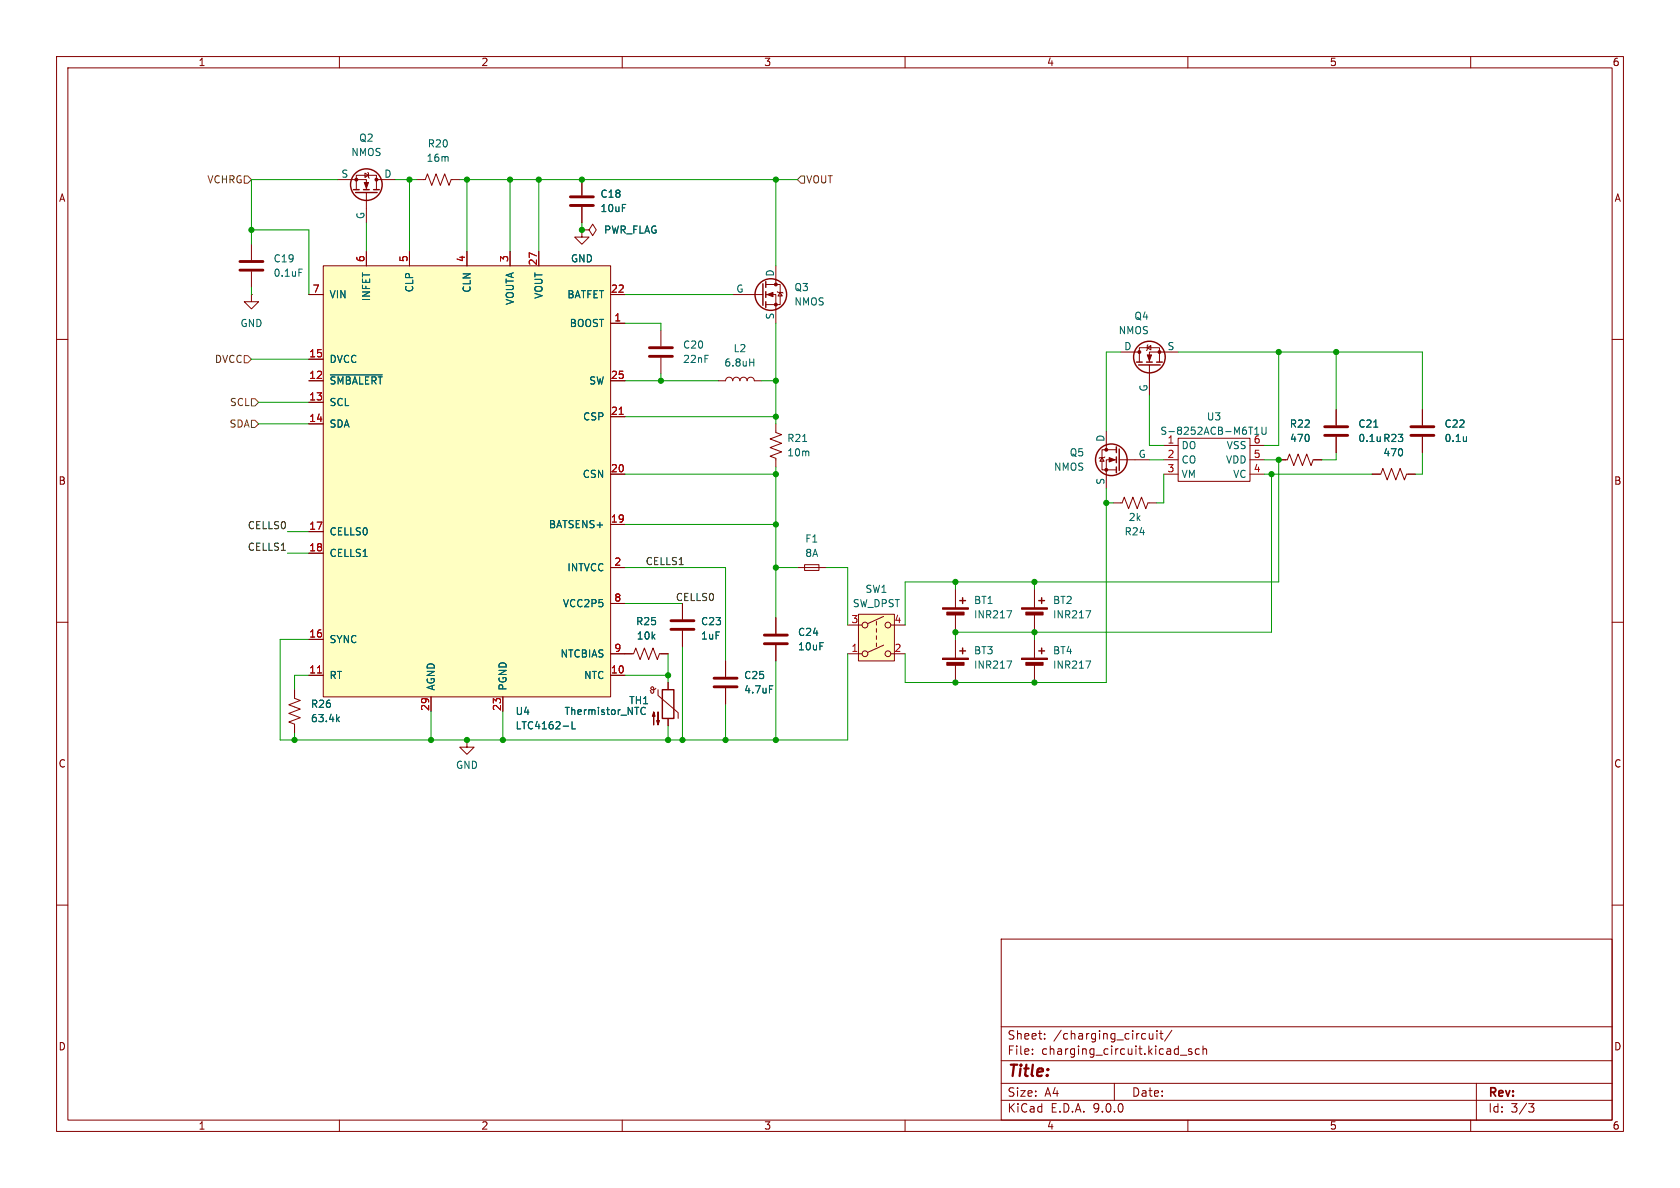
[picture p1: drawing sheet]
<svg xmlns="http://www.w3.org/2000/svg" width="297mm" height="210mm" viewBox="0 0 297 210" stroke-linecap="round" stroke-linejoin="round" font-family="sans-serif">
<g fill="none" stroke="#840000" stroke-width=".18">
<path d="M10 10h277v190h-277zM12 12h273v186h-273zM60 10v2M110 10v2M160 10v2M210 10v2M260 10v2M59.7 31.8h5.1v1.7M63 33.5v-2.5h3.5v2.5M64.5 30.6l.7 .4-.7 .4zM64.8 34v5.4M65 30.5l.2 .1v.8l.1 .1"/>
<path d="M66.5 31.8h3.3M73.7 31.8h1.5l.4-1.1 .7 2.1 .8-2.1 .8 2.1 .7-2.1 .8 2.1 .4-1h1.5M102.9 31.8v2.7M102.9 36.6v2.8M102.9 40.6h1.2l.7-1 .6 1-.6 1.1-.7-1.1M102.9 40.6h.1M116.8 58.4v2.8M129.5 52.1h5.4M135.4 50.3h2.5v3.5h-2.5M135.4 52.1h1.8v5.1M137.2 47v3.3M137.4 51.6l.1 .1h.8l.1 .1"/>
<path d="M137.9 51.7l.4 .6h-.8zM10 60h2M116.8 63.2v2.8M195.6 76.2v3.3M197.4 79.5h-2.6v3.6h2.6M285 60h2M194.8 80.9l.4 .6h-.8zM195.3 80.8l-.1 .1h-.8l-.1 .1M197.4 81.3h-1.8v5.1M197.9 81.3h5.3M10 110h2M120.6 106.7v2.8"/>
<path d="M120.6 111.5v2.8M128.3 116.8v2.8M137.2 109.2v2.8M137.2 114v2.8M182.9 104.1v3.3M182.9 108.5v3.3M182.9 113v3.3M182.9 117.3v3.4M285 110h2M128.3 121.7v2.8M10 160h2M177 166h108v32h-108z"/>
<path d="M285 160h2M60 198v2M110 198v2M160 198v2M177 194.5h108M177 191.5h108M177 187.5h108M177 181.5h108M182.5 186.3v.1M182.5 185.5v.1M184.7 183.6v.1M184.7 182.8v.1"/>
<path d="M197 191.5v3M203.2 182.7v.9l.4 .1 .2-.1M203.8 182.7v1M204.5 182.2v.1M204.5 182.7v1M205 182.7h.6M205.2 182.2v1.3l.4 .2M207.2 182.1l-1.3 2M208.7 186.5h1.1M210 198v2M210.7 185.5l-.4-.1-.2 .2 .1 .2 .5 .2v.3h-.6M212 185.5l-.4-.1-.3 .3v.4l.2 .2h.5"/>
<path d="M212.7 185.5l.2-.1 .3 .1 .1 .9M212.7 184.9v1.5M260 198v2M261 191.5v6.5M270.2 195.1h1l-.5 .6 .4 .1 .1 .5-.3 .3h-.4"/>
</g>
<g fill="#840000" stroke="#840000" stroke-width=".18">
<path d="M180.6 107.4h4.6v.3h-4.6z"/>
<path d="M181.4 108.2h3v.5h-3z"/>
<path d="M180.6 116.3h4.6v.3h-4.6z"/>
<path d="M181.4 117.1h3v.5h-3z"/>
<path d="M64.4 32.3h.8l-.4 1z"/>
<path d="M196.1 80.9l1 .4-1 .4z"/>
<path d="M135.6 52.1l1.1-.4v.8z"/>
<circle cx="66.5" cy="31.7" r=".25"/>
<circle cx="63" cy="31.7" r=".25"/>
<circle cx="195.6" cy="79.5" r=".25"/>
<circle cx="195.6" cy="83.1" r=".25"/>
<circle cx="137.2" cy="50.3" r=".25"/>
<circle cx="137.2" cy="53.8" r=".25"/>
</g>
<g fill="none" stroke="#840000" stroke-width=".25">
<path d="M62.5 33.5h1M62.9 34h3.8M64.3 33.5h1M66 33.5h1.1M134.9 50.2v3.8M135.4 49.8v1M135.4 51.6v1M135.4 53.3v1.1M197.4 79v1M197.9 79.4v3.8M197.4 80.8v1M197.4 82.6v1"/>
<path d="M183.6 106.2h1.1M183.6 115.1h1.1M184.1 105.7v1M184.1 114.6v1"/>
<circle cx="64.8" cy="32.6" r="2.79"/>
<circle cx="136.3" cy="52.1" r="2.79"/>
<circle cx="196.5" cy="81.3" r="2.79"/>
</g>
<path d="M192 108h.8l-.5 1.2M192 116.8h.8l-.5 1.3M136 121.2h.6" fill="none" stroke="#006464" stroke-width=".18"/>
<path d="M100.8 34.8h4.1M100.8 36.3h4.1M114.8 61.5h4.1M114.8 63h4.1M118.6 109.7h4.1M118.6 111.3h4.1M126.2 119.9h4.1M135.1 113.8h4.1M135.1 112.3h4.1M126.2 121.4h4.1" fill="none" stroke="#840000" stroke-width=".51"/>
<path d="M151.8 108.6h6.3v8.2h-6.3z" fill="#ffffc2"/>
<g fill="none" stroke="#840000" stroke-width=".18">
<path d="M44.4 52.1v1.2h1.3l-1.3 1.3-1.2-1.3h1.2M44.4 52.1h.1M44.4 43.2v2.8M44.4 48v2.8M102.9 40.6v1.3h1.2l-1.2 1.3-1.3-1.3h1.3M102.9 40.6h.1M137.2 74.9v1.6l1 .3-2.1 .8 2.1 .8-2.1 .7 2.1 .8-2.1 .7 1.1 .4v1.6M198.1 62.2h3.3M201.4 64v-2.5h3.6v2.5M202.8 61.5l.7-.4v.7zM202.9 61l-.1 .1v.7l-.1 .2M203.2 64.5v5.4"/>
<path d="M208.3 62.2h-5.1v1.8M142.2 99.8h2.6v1h-2.6zM196.8 88.9h1.6l.4-1 .7 2 .8-2 .7 2 .8-2 .8 2 .3-1h1.6M110.5 115.6h1.5l.4-1 .8 2 .7-2 .8 2 .7-2 .8 2 .4-1h1.5M141 100.3h5M149.9 110.5h2.5M149.9 115.6h2.5M151.8 108.6h6.3v8.2h-6.3zM154.9 109.9v.6M154.9 111.1v.7M154.9 112.4v.6M154.9 113.7v.6"/>
<path d="M156.2 109l-2.8 1.2M156.2 114l-2.8 1.3M157.5 110.5h2.5M157.5 115.6h2.5M168.9 104.1v3.3M168.9 108.5v3.3M52.1 121.9v1.5l1 .4-2 .8 2 .7-2 .8 2 .8-2 .7 1 .4v1.5M115.1 121.7l.1-.3 .3 .1v.9l-.3 .1-.3-.5M115.1 121.7l.1 .2h.3l.5-.2M116.3 121.9v1l3.6 3.1v1M118.1 120.7v1.2M118.1 127v1.3"/>
<circle cx="152.9" cy="110.5" r=".51"/>
<circle cx="152.9" cy="115.6" r=".51"/>
<circle cx="157" cy="115.6" r=".51"/>
<circle cx="157" cy="110.5" r=".51"/>
</g>
<path d="M52.8 47.6h.7M141.9 78h.7M178 108h.8l-.5 1.2M59.6 127.1l.4 .5M60 126.7l-.5 .5M113.3 125.8l.2 .4 .3 .1 .3-.1M113.4 125.2l-.1 .4" fill="none" stroke="#006464" stroke-width=".18"/>
<g fill="#840000" stroke="#840000" stroke-width=".18">
<path d="M166.6 107.4h4.6v.3h-4.6z"/>
<path d="M167.4 108.2h3v.5h-3z"/>
<path d="M202.8 62.7h.8l-.4 1.1z"/>
<path d="M115.6 125.9l.2 .7h-.5l.3-.7v2.2z"/>
<path d="M116.3 125.9v2.2l-.2-.7h.5l-.3 .7z"/>
<circle cx="201.4" cy="62.2" r=".25"/>
<circle cx="205" cy="62.2" r=".25"/>
</g>
<g fill="none" stroke="#840000" stroke-width=".25">
<path d="M200.9 64h1M201.3 64.5h3.8M202.7 64h1M204.5 64h1M169.7 106.2h1M170.2 105.7v1M117.1 121.9h2v5.1h-2z"/>
<circle cx="203.2" cy="63.1" r="2.79"/>
</g>
<path d="M42.4 46.2h4.1M42.4 47.8h4.1" fill="none" stroke="#840000" stroke-width=".51"/>
<path d="M57.1 47h50.8v76.2h-50.8z" fill="#ffffc2"/>
<g fill="none" stroke="#840000" stroke-width=".18">
<path d="M102.9 31.8v2.7M102.9 36.6v2.8M54.6 52.1h2.5M57.1 47h50.8v76.2h-50.8zM64.8 44.5v2.5M72.4 44.5v2.5M82.5 44.5v2.5M90.2 44.5v2.5M95.2 44.5v2.5M102.9 40.6h.1M107.9 52.1h2.6M107.9 57.2h2.6"/>
<path d="M54.6 63.5h2.5M54.6 67.3h2.5M54.6 71.1h2.5M54.6 74.9h2.5M107.9 67.3h2.6M107.9 73.7h2.6M127 67.3h1.3a.64 .64 0 0 1 .6-.6 .64 .64 0 0 1 .6 .6 .64 .64 0 0 1 .7-.6 .64 .64 0 0 1 .6 .6 .64 .64 0 0 1 .6-.6 .64 .64 0 0 1 .7 .6 .64 .64 0 0 1 .6-.6 .64 .64 0 0 1 .6 .6h1.3M205.7 78.7h2.6M208.3 77.5h12.7v7.6h-12.7zM221 78.7h2.5M236.2 72.4v2.8M236.2 77.2v2.8"/>
<path d="M251.5 72.4v2.8M251.5 77.2v2.8M54.6 94h2.5M54.6 97.8h2.5M107.9 83.8h2.6M107.9 92.7h2.6M205.7 83.8h2.6M205.7 81.3h2.6M221 83.8h2.5M221 81.3h2.5M226.1 81.3h1.5l.4-1 .7 2 .8-2 .8 2 .7-2 .8 2 .4-1h1.5M242.6 83.8h1.5l.4-1 .7 2 .8-2 .8 2 .7-2 .8 2 .4-1h1.5"/>
<path d="M54.6 113h2.5M54.6 119.4h2.5M107.9 119.4h2.6M107.9 100.3h2.6M107.9 106.7h2.6M107.9 115.6h3.9M116.8 115.6h1.3M120.6 106.7v2.8M120.6 111.5v2.8M128.3 116.8v2.8M137.2 109.2v2.8M137.2 114v2.8"/>
<path d="M168.9 113v3.3M168.9 117.3v3.4M52.1 121.9v1.3M52.1 128.3v1.2M76.2 123.2v2.5M82.5 130.8v1.3h1.3l-1.3 1.3-1.2-1.3h1.2M82.5 130.8h.1M88.9 123.2v2.5M118.1 120.7v1.2M118.1 127v1.3M128.3 121.7v2.8"/>
</g>
<g fill="none" stroke="#006464" stroke-width=".18">
<path d="M58.4 66.3h9.2M132.5 64h.8M133.3 63.4v1.3M220.7 75.5h.8M221.8 75.9l.4-.4v1.3M223.1 75.5v1l.2 .3 .4-.1 .1-.2v-1M242.9 75.5h.7M259.3 77.2v.8M259.3 77.9l-.1 .1M178 116.8h.8l-.5 1.3M59.6 127.1l.4 .5M60 126.7l-.5 .5"/>
<path d="M99.6 128.4h.9M101.1 127.6v1.2h.6M113.3 125.8l.2 .4 .3 .1 .3-.1M113.4 125.2l-.1 .4M136 121.2h.6"/>
</g>
<path d="M109.5 73.2h.7M56.1 119h.7" fill="none" stroke="#a90000" stroke-width=".18"/>
<path d="M234.2 77h4.1M234.2 75.4h4.1M249.4 77h4.1M249.4 75.4h4.1" fill="none" stroke="#840000" stroke-width=".51"/>
<g fill="#840000" stroke="#840000" stroke-width=".18">
<path d="M166.6 116.3h4.6v.3h-4.6z"/>
<path d="M167.4 117.1h3v.5h-3z"/>
</g>
<path d="M169.7 115.1h1M170.2 114.6v1" fill="none" stroke="#840000" stroke-width=".25"/>
<path d="M43.2 31.1h.6l.6 .7-.6 .6h-.6zM141.6 31.1h.6v1.3h-.6l-.6-.6zM43.2 62.9h.6l.6 .6-.6 .6h-.6zM44.4 70.5h.7l.6 .6-.6 .7h-.7zM44.4 74.3h.7l.6 .6-.6 .7h-.7z" fill="none" stroke="#725600" stroke-width=".18"/>
<g fill="none" stroke="#009600" stroke-width=".18">
<path d="M59.7 31.8h-15.3v11.4M64.8 39.4v5.1M69.8 31.8h3.9M72.4 31.8v12.7M81.3 31.8h59.7M82.5 31.8v12.7M90.2 31.8v12.7M95.2 31.8v12.7M102.9 39.4v1.2M137.2 31.8v15.2M44.4 50.8v1.3M44.4 40.6h10.2v11.5"/>
<path d="M110.5 57.2h6.3v1.2M110.5 52.1h19M137.2 57.2v17.7M44.4 63.5h10.2M45.7 74.9h8.9M45.7 71.1h8.9M110.5 67.3h16.5M110.5 73.7h26.7M116.8 66v1.3M134.6 67.3h2.6M198.1 62.2h-2.5v14M203.2 69.9v8.8h2.5"/>
<path d="M208.3 62.2h43.2v10.2M226.1 62.2v16.5h-2.6M236.2 62.2v10.2M50.8 97.8h3.8M50.8 94h3.8M110.5 83.8h26.7M110.5 92.7h26.7M137.2 82.6v26.6M195.6 86.4v34.3h-35.6v-5.1M195.6 88.9h1.2M203.2 81.3h2.5M205.7 83.8v5.1h-1.2"/>
<path d="M223.5 83.8h19.1M223.5 81.3h2.6v21.6h-66.1v7.6M224.8 83.8v28h-55.9v1.2M236.2 80v1.3h-2.5M251.5 80v3.8h-1.3M54.6 113h-5.1v17.8h100.4v-15.2M54.6 119.4h-2.5v2.5M110.5 100.3h17.8v16.5M110.5 119.4h7.6M110.5 106.7h10.1M118.1 115.6v5.1M120.6 114.3v16.5"/>
<path d="M137.2 116.8v14M137.2 100.3h3.8M146 100.3h3.9v10.2M168.9 102.9v1.2M182.9 102.9v1.2M182.9 111.8v1.2M52.1 129.5v1.3M76.2 125.7v5.1M88.9 125.7v5.1M118.1 128.3v2.5M128.3 124.5v6.3"/>
</g>
<g fill="#009600" stroke="#009600" stroke-width=".18">
<circle cx="72.4" cy="31.8" r=".46"/>
<circle cx="102.9" cy="31.8" r=".46"/>
<circle cx="95.2" cy="31.8" r=".46"/>
<circle cx="90.2" cy="31.8" r=".46"/>
<circle cx="82.5" cy="31.8" r=".46"/>
<circle cx="137.2" cy="31.8" r=".46"/>
<circle cx="128.3" cy="130.8" r=".46"/>
<circle cx="120.6" cy="130.8" r=".46"/>
<circle cx="137.2" cy="130.8" r=".46"/>
<circle cx="118.1" cy="119.4" r=".46"/>
<circle cx="118.1" cy="130.8" r=".46"/>
<circle cx="76.2" cy="130.8" r=".46"/>
<circle cx="52.1" cy="130.8" r=".46"/>
<circle cx="44.4" cy="40.6" r=".46"/>
<circle cx="116.8" cy="67.3" r=".46"/>
<circle cx="102.9" cy="40.6" r=".46"/>
<circle cx="137.2" cy="73.7" r=".46"/>
<circle cx="137.2" cy="67.3" r=".46"/>
<circle cx="137.2" cy="83.8" r=".46"/>
<circle cx="137.2" cy="92.7" r=".46"/>
<circle cx="82.5" cy="130.8" r=".46"/>
<circle cx="88.9" cy="130.8" r=".46"/>
<circle cx="137.2" cy="100.3" r=".46"/>
<circle cx="226.1" cy="81.3" r=".46"/>
<circle cx="236.2" cy="62.2" r=".46"/>
<circle cx="224.8" cy="83.8" r=".46"/>
<circle cx="226.1" cy="62.2" r=".46"/>
<circle cx="182.9" cy="120.7" r=".46"/>
<circle cx="182.9" cy="111.8" r=".46"/>
<circle cx="168.9" cy="120.7" r=".46"/>
<circle cx="168.9" cy="111.8" r=".46"/>
<circle cx="195.6" cy="88.9" r=".46"/>
<circle cx="168.9" cy="102.9" r=".46"/>
<circle cx="182.9" cy="102.9" r=".46"/>
</g>
<text font-size="2.8" fill="#840000" x="178" y="190.9">Title:</text>
<g font-size="2.1" fill="#840000">
<text x="178" y="184">Sheet:</text>
<text x="186.2" y="184">/charging_circuit/</text>
<text x="178" y="186.7">File:</text>
<text x="184.1" y="186.7">charging_circuit.kicad_sch</text>
<text x="178" y="196.9">KiCad</text>
<text x="178" y="194.1">Size:</text>
<text x="184.7" y="194.1">A4</text>
<text x="185.7" y="196.9">E.D.A.</text>
<text x="193.3" y="196.9">9.0.0</text>
<text x="200" y="194.1">Date:</text>
<text x="263" y="194.3">Rev:</text>
<text x="263" y="196.9">Id:</text>
<text x="267.1" y="196.9">3/3</text>
</g>
<g font-size="1.8" fill="#840000">
<text x="35" y="11.9">1</text>
<text x="85" y="11.9">2</text>
<text x="135" y="11.9">3</text>
<text x="185" y="11.9">4</text>
<text x="235" y="11.9">5</text>
<text x="285" y="11.9">6</text>
<text x="10.3" y="35.9">A</text>
<text x="285.3" y="35.9">A</text>
<text x="10.3" y="85.9">B</text>
<text x="285.3" y="85.9">B</text>
<text x="10.3" y="135.9">C</text>
<text x="285.3" y="135.9">C</text>
<text x="10.3" y="185.9">D</text>
<text x="285.3" y="185.9">D</text>
<text x="35" y="199.9">1</text>
<text x="85" y="199.9">2</text>
<text x="135" y="199.9">3</text>
<text x="185" y="199.9">4</text>
<text x="235" y="199.9">5</text>
<text x="285" y="199.9">6</text>
</g>
<g font-size="1.8" fill="#006464">
<text x="62" y="27.8">NMOS</text>
<text x="63.4" y="25.2">Q2</text>
<text x="75.3" y="28.8">16m</text>
<text x="75.5" y="26.3">R20</text>
<text x="60.3" y="31.5">S</text>
<text x="67.8" y="31.5">D</text>
<text x="106.1" y="35.2">C18</text>
<text x="64.5" y="38.8" transform="rotate(-90 64.5 38.8)">G</text>
<text x="106.1" y="37.7">10uF</text>
<text x="106.7" y="41.5">PWR_FLAG</text>
<text x="48.3" y="46.6">C19</text>
<text x="100.8" y="46.6">GND</text>
<text x="48.3" y="49.1">0.1uF</text>
<text x="58.2" y="52.9">VIN</text>
<text x="65.6" y="53.3" transform="rotate(-90 65.6 53.3)">INFET</text>
<text x="73.3" y="51.8" transform="rotate(-90 73.3 51.8)">CLP</text>
<text x="83.4" y="51.8" transform="rotate(-90 83.4 51.8)">CLN</text>
<text x="96.1" y="52.9" transform="rotate(-90 96.1 52.9)">VOUT</text>
<text x="100.2" y="52.9">BATFET</text>
<text x="130.1" y="51.8">G</text>
<text x="136.9" y="49" transform="rotate(-90 136.9 49)">D</text>
<text x="140.3" y="51.7">Q3</text>
<text x="42.4" y="58">GND</text>
<text x="91" y="54" transform="rotate(-90 91 54)">VOUTA</text>
<text x="100.6" y="58">BOOST</text>
<text x="136.9" y="56.6" transform="rotate(-90 136.9 56.6)">S</text>
<text x="140.3" y="54.2">NMOS</text>
<text x="197.7" y="59.3">NMOS</text>
<text x="200.4" y="56.7">Q4</text>
<text x="58.2" y="64.4">DVCC</text>
<text x="120.7" y="61.8">C20</text>
<text x="120.7" y="64.4">22nF</text>
<text x="128" y="65">6.8uH</text>
<text x="129.6" y="62.5">L2</text>
<text x="198.7" y="62">D</text>
<text x="206.3" y="62">S</text>
<text x="58.2" y="68.2">~{SMBALERT}</text>
<text x="58.2" y="72">SCL</text>
<text x="104.1" y="68.2">SW</text>
<text x="202.9" y="69.3" transform="rotate(-90 202.9 69.3)">G</text>
<text x="58.2" y="75.8">SDA</text>
<text x="103" y="74.5">CSP</text>
<text x="205" y="77.1">S-8252ACB-M6T1U</text>
<text x="213.3" y="74.5">U3</text>
<text x="227.9" y="75.8">R22</text>
<text x="240" y="75.8">C21</text>
<text x="255.3" y="75.8">C22</text>
<text x="139.1" y="80.9">10m</text>
<text x="139.1" y="78.3">R21</text>
<text x="186.2" y="83.4">NMOS</text>
<text x="189" y="80.9">Q5</text>
<text x="195.3" y="78.2" transform="rotate(-90 195.3 78.2)">D</text>
<text x="201.2" y="81">G</text>
<text x="206.3" y="78.5">1</text>
<text x="208.8" y="79.6">DO</text>
<text x="208.8" y="82.1">CO</text>
<text x="216.6" y="82.1">VDD</text>
<text x="216.8" y="79.6">VSS</text>
<text x="221.5" y="78.5">6</text>
<text x="228" y="78.3">470</text>
<text x="240" y="78.3">0.1u R23</text>
<text x="244.5" y="80.9">470</text>
<text x="255.3" y="78.3">0.1u</text>
<text x="102.9" y="84.7">CSN</text>
<text x="195.3" y="85.8" transform="rotate(-90 195.3 85.8)">S</text>
<text x="208.8" y="84.7">VM</text>
<text x="217.9" y="84.7">VC</text>
<text x="58.2" y="94.8">CELLS0</text>
<text x="96.9" y="93.6">BATSENS+</text>
<text x="198.7" y="94.8">R24</text>
<text x="199.4" y="92.3">2k</text>
<text x="58.2" y="98.7">CELLS1</text>
<text x="100.2" y="101.2">INTVCC</text>
<text x="142.3" y="96.1">F1</text>
<text x="142.3" y="98.7">8A</text>
<text x="99.4" y="107.5">VCC2P5</text>
<text x="150.7" y="107.5">SW_DPST</text>
<text x="152.9" y="105">SW1</text>
<text x="172.1" y="107">BT1</text>
<text x="186.1" y="107">BT2</text>
<text x="58.2" y="113.9">SYNC</text>
<text x="112.4" y="110.7">R25</text>
<text x="112.5" y="113.3">10k</text>
<text x="123.8" y="113.3">1uF</text>
<text x="123.8" y="110.7">C23</text>
<text x="141" y="112.6">C24</text>
<text x="172.1" y="109.5">INR217</text>
<text x="186.1" y="109.5">INR217</text>
<text x="99" y="116.4">NTCBIAS</text>
<text x="141" y="115.2">10uF</text>
<text x="172.1" y="115.9">BT3</text>
<text x="172.1" y="118.4">INR217</text>
<text x="186.1" y="115.9">BT4</text>
<text x="186.1" y="118.4">INR217</text>
<text x="54.9" y="125.3">R26</text>
<text x="58.2" y="120.2">RT</text>
<text x="77.1" y="122.2" transform="rotate(-90 77.1 122.2)">AGND</text>
<text x="89.8" y="122.2" transform="rotate(-90 89.8 122.2)">PGND</text>
<text x="103.2" y="120.2">NTC</text>
<text x="111.1" y="124.7">TH1</text>
<text x="131.5" y="120.2">C25</text>
<text x="131.5" y="122.8">4.7uF</text>
<text x="54.9" y="127.9">63.4k</text>
<text x="91.1" y="126.6">U4</text>
<text x="91.1" y="129.1">LTC4162-L</text>
<text x="99.7" y="126.6">Thermistor_NTC</text>
<text x="80.5" y="136.1">GND</text>
</g>
<g font-size="1.8" fill="#725600">
<text x="36.6" y="32.6">VCHRG</text>
<text x="142.4" y="32.6">VOUT</text>
<text x="37.9" y="64.4">DVCC</text>
<text x="40.5" y="72">SCL</text>
<text x="40.5" y="75.8">SDA</text>
</g>
<g font-size="1.8" fill="#a90000">
<text x="64.5" y="46.4" transform="rotate(-90 64.5 46.4)">6</text>
<text x="72.1" y="46.4" transform="rotate(-90 72.1 46.4)">5</text>
<text x="82.3" y="46.4" transform="rotate(-90 82.3 46.4)">4</text>
<text x="89.9" y="46.4" transform="rotate(-90 89.9 46.4)">3</text>
<text x="95" y="47" transform="rotate(-90 95 47)">27</text>
<text x="55.2" y="51.8">7</text>
<text x="107.9" y="51.8">22</text>
<text x="108.5" y="56.9">1</text>
<text x="54.6" y="63.2">15</text>
<text x="54.6" y="67.1">12</text>
<text x="54.6" y="70.9">13</text>
<text x="107.9" y="67.1">25</text>
<text x="54.6" y="74.7">14</text>
<text x="107.9" y="73.4">21</text>
<text x="107.9" y="83.6">20</text>
<text x="206.3" y="81">2</text>
<text x="206.3" y="83.6">3</text>
<text x="221.5" y="81">5</text>
<text x="221.5" y="83.6">4</text>
<text x="54.6" y="93.7">17</text>
<text x="107.9" y="92.5">19</text>
<text x="54.6" y="97.5">18</text>
<text x="108.5" y="100.1">2</text>
<text x="108.5" y="106.4">8</text>
<text x="54.6" y="112.8">16</text>
<text x="150.4" y="110.2">3</text>
<text x="158" y="110.2">4</text>
<text x="54.6" y="119.1">11</text>
<text x="107.9" y="119.1">10</text>
<text x="108.5" y="115.3">9</text>
<text x="150.4" y="115.3">1</text>
<text x="158" y="115.3">2</text>
<text x="75.9" y="125.8" transform="rotate(-90 75.9 125.8)">29</text>
<text x="88.6" y="125.8" transform="rotate(-90 88.6 125.8)">23</text>
</g>
<g font-size="1.8" fill="#0f0f0f">
<text x="43.7" y="93.6">CELLS0</text>
<text x="43.7" y="97.4">CELLS1</text>
<text x="114" y="100">CELLS1</text>
<text x="119.4" y="106.3">CELLS0</text>
</g>
</svg>
